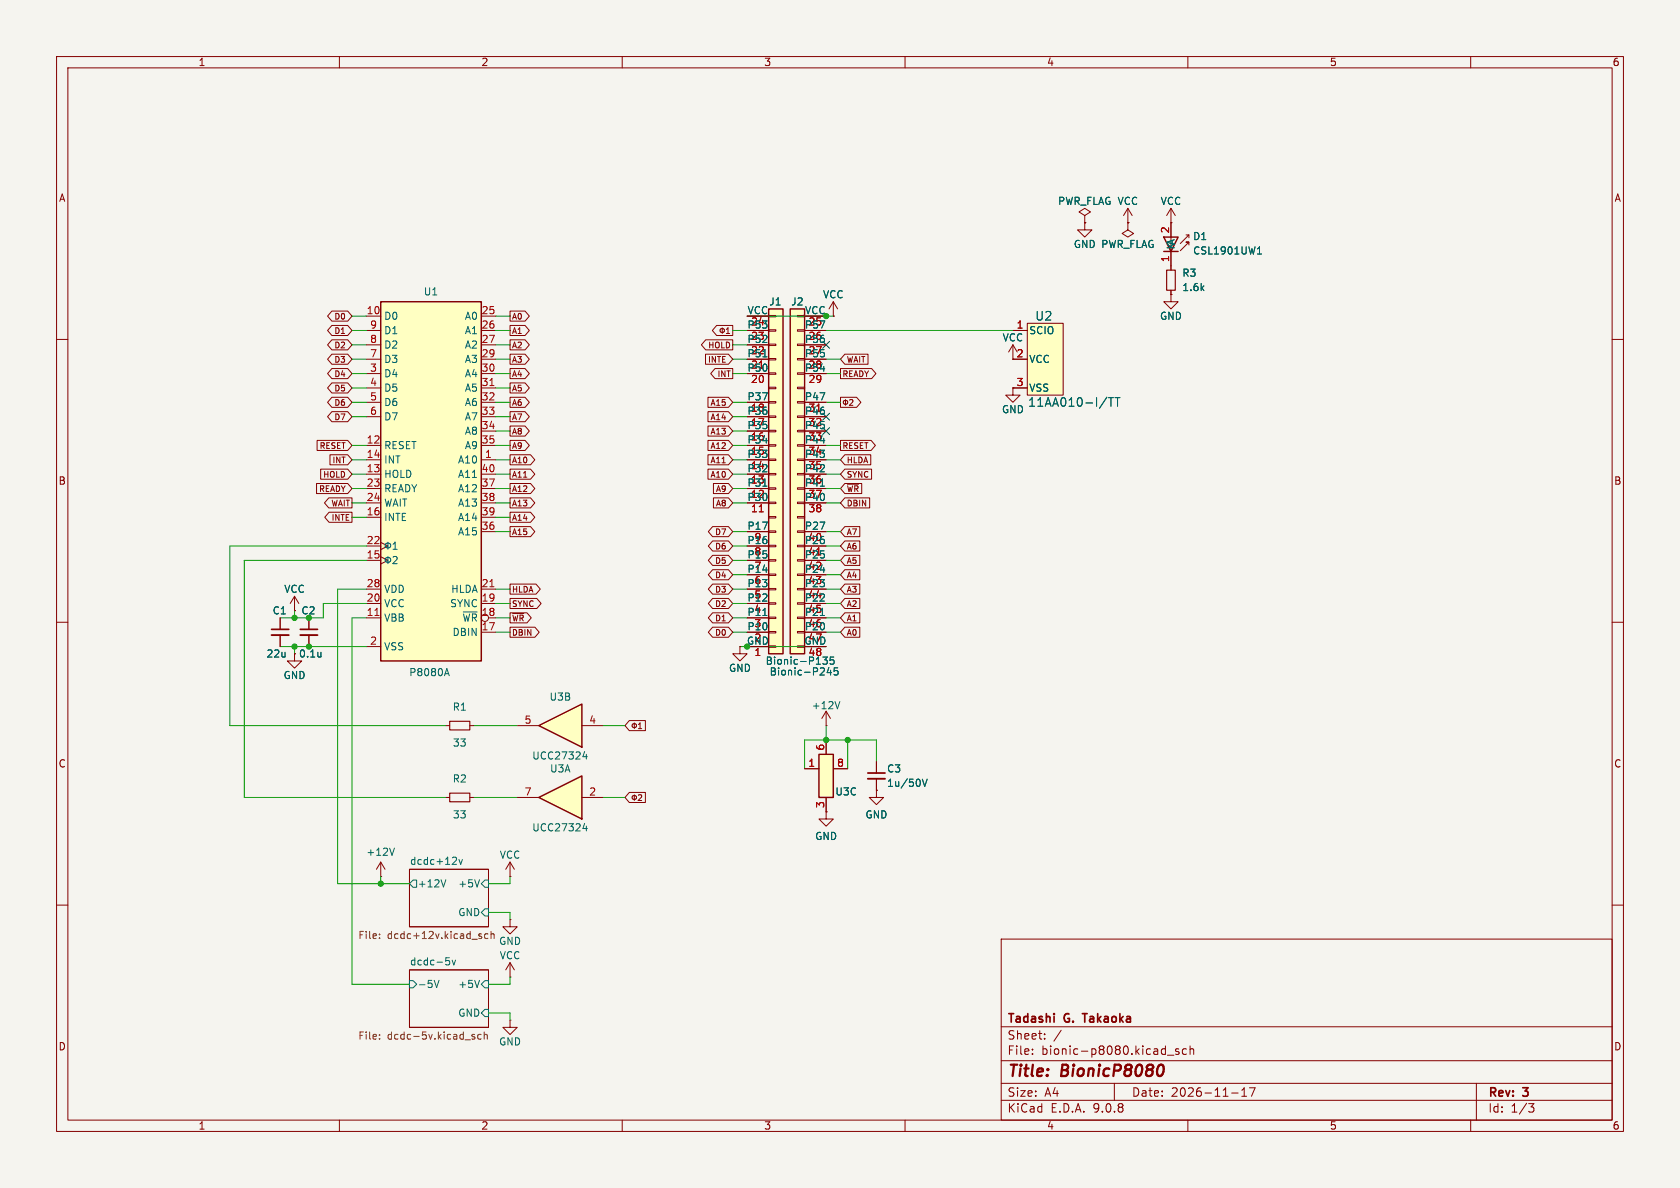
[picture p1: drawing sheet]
<svg xmlns="http://www.w3.org/2000/svg" width="297mm" height="210mm" viewBox="0 0 297 210" stroke-linecap="round" stroke-linejoin="round" font-family="sans-serif">
<path d="M0 0h297v210h-297z" fill="#f5f4ef" stroke="#f5f4ef" stroke-width=".18"/>
<g fill="none" stroke="#840000" stroke-width=".18">
<path d="M10 10h277v190h-277zM12 12h273v186h-273zM60 10v2M110 10v2M160 10v2M210 10v2M260 10v2M10 60h2M285 60h2M10 110h2M285 110h2M72.4 153.7h14v10.1h-14z"/>
<path d="M10 160h2M72.4 171.5h14v10.1h-14zM177 166h108v32h-108zM285 160h2M60 198v2M110 198v2M160 198v2M177 194.5h108M177 191.5h108M177 187.5h108M177 181.5h108M182.5 186.3v.1"/>
<path d="M182.5 185.5v.1M184.7 183.6v.1M184.7 182.8v.1M187.6 182.1l-1.3 2M197 191.5v3M206.4 186.5h1.1M208.4 185.5l-.4-.1-.2 .2 .1 .2 .5 .2v.3h-.6M209.7 185.5l-.4-.1-.3 .3v.4l.2 .2h.5M210 198v2M210.4 185.5l.2-.1 .4 .1v.9M210.4 184.9v1.5M217.7 193.2h1.2"/>
<path d="M219.5 193.8h.9M219.5 192.7l.5-.4v1.5M220.9 192.3h1l-.7 1.5M260 198v2M261 191.5v6.5M270.2 195.1h1l-.5 .6 .4 .1 .1 .5-.3 .3h-.4"/>
</g>
<path d="M205.4 188.2a1.3 1.3 0 0 1-.1 1.9" fill="none" stroke="#840000" stroke-width=".4"/>
<path d="M191.3 179.2h.9" fill="none" stroke="#840000" stroke-width=".3"/>
<g fill="none" stroke="#006464" stroke-width=".18">
<path d="M73 155.6h.7v1.2h-.7l-.6-.6zM78.8 155.5l-.4 1.3M80.6 151.6l.1 .2v.3l-.8 .7h.8M81.1 151.9l.3 .9 .3-.9M84.8 155.5l-.5 1.3M85.7 155.6h.7v1.2h-.7l-.6-.6zM72.4 173.4h.6l.7 .6-.7 .6h-.6zM76.8 173.3l.4 1.3 .4-1.3M78.8 169.3h.6M79 169.8h.3l.2 .2-.1 .5-.4 .1M79.9 169.7l.3 .9 .3-.9M84.8 173.3l-.5 1.3"/>
<path d="M85.7 160.7h.7v1.2h-.7l-.6-.6zM85.7 178.4h.7v1.3h-.7l-.6-.6zM85.7 173.4h.7v1.2h-.7l-.6-.6z"/>
</g>
<g fill="none" stroke="#725600" stroke-width=".18">
<path d="M67.1 165.8v.1M67.1 165.1v.1M84.8 165.5l.3 .1 .1 .1-.2 .2h-.2M84.8 165.1h.3M86.3 165.1h-.4l-.2 .2 .1 .6h.5M86.8 165.2l.2-.1h.3l.1 .8M86.8 164.6v1.3M67.1 182.9v.1M67.1 183.6v.1M83.5 183.2l.4 .1 .1 .2-.2 .2-.4-.1M83.5 182.9h.4M85.1 182.9l-.4-.1-.2 .3 .1 .5h.5"/>
<path d="M85.6 183l.2-.2 .3 .1v.8M85.6 182.4v1.3"/>
</g>
<path d="M95.2 128.3l7.7-3.8v7.6z" fill="#ffffc2"/>
<path d="M95.2 128.3l7.7-3.8v7.6z" fill="none" stroke="#840000" stroke-width=".25"/>
<path d="M191.8 39.4v1.2h1.2l-1.2 1.3-1.3-1.3h1.3M191.8 39.4h.1M179.1 61l-.8 1.2M179.1 61l.7 1.2M179.1 61v2.5M91.4 128.3h3.8M102.9 128.3h3.8" fill="none" stroke="#840000" stroke-width=".18"/>
<path d="M103.4 132.9l-.3 .9h.7M103.7 133.3v.9" fill="none" stroke="#006464" stroke-width=".18"/>
<path d="M181.6 57.2h6.4v12.7h-6.4z" fill="#ffffc2"/>
<g fill="none" stroke="#840000" stroke-width=".18">
<path d="M147.3 55.9h.1M147.3 53.3l-.7 1.3M147.3 53.3l.8 1.3M147.3 53.3v2.6M179.1 58.4h2.5M181.6 57.2h6.4v12.7h-6.4zM179.1 63.5h2.5M179.1 68.6h2.5M146 128.3h.1M146 125.7l-.7 1.3M146 125.7l.8 1.3M146 125.7v2.6"/>
<path d="M154.9 139.7v1.3h1.3l-1.3 1.2-1.2-1.2h1.2M154.9 139.7h.1M154.9 134.6v2.1M154.9 137.7v2M67.3 154.9h.1M67.3 152.4l-.8 1.3M67.3 152.4l.8 1.3M67.3 152.4v2.5M78.7 141h.8M83.1 141h.7M90.2 154.9h.1M90.2 152.4l-.8 1.3"/>
<path d="M90.2 152.4l.7 1.3M90.2 152.4v2.5"/>
</g>
<path d="M195.7 70.2l-1.3 2M196 70.3h.8M196.4 70.3v1.5M197.1 70.3h.9M197.6 70.3v1.5M148.5 124l-.5 1.3M163.1 137.7l.4 1.3 .4-1.3M69.7 149.9l-.4 1.3" fill="none" stroke="#006464" stroke-width=".18"/>
<path d="M79.5 140.2h3.6v1.5h-3.6z" fill="none" stroke="#840000" stroke-width=".2"/>
<path d="M153.4 136.7h3.1" fill="none" stroke="#840000" stroke-width=".3"/>
<path d="M153.4 137.7h3.1" fill="none" stroke="#840000" stroke-width=".33"/>
<path d="M95.2 141l7.7-3.8v7.6z" fill="#ffffc2"/>
<path d="M95.2 141l7.7-3.8v7.6z" fill="none" stroke="#840000" stroke-width=".25"/>
<path d="M130.8 114.3v1.3h1.3l-1.3 1.2-1.3-1.2h1.3M130.8 114.3h.1M91.4 141h3.8M102.9 141h3.8" fill="none" stroke="#840000" stroke-width=".18"/>
<path d="M103.4 145.6l-.3 .9h.7M103.7 146v.9" fill="none" stroke="#006464" stroke-width=".18"/>
<path d="M67.3 53.3h17.8v63.5h-17.8z" fill="#ffffc2"/>
<path d="M67.3 53.3h17.8v63.5h-17.8z" fill="none" stroke="#840000" stroke-width=".25"/>
<g fill="none" stroke="#840000" stroke-width=".18">
<path d="M64.8 55.9h2.5M64.8 58.4h2.5M85.1 55.9h2.5M85.1 58.4h2.5M64.8 61h2.5M64.8 63.5h2.5M64.8 66h2.5M64.8 68.6h2.5M64.8 71.1h2.5M64.8 73.7h2.5M64.8 78.7h2.5M85.1 61h2.5"/>
<path d="M85.1 63.5h2.5M85.1 66h2.5M85.1 68.6h2.5M85.1 71.1h2.5M85.1 73.7h2.5M85.1 78.7h2.5M85.1 76.2h2.5M64.8 81.3h2.5M64.8 83.8h2.5M64.8 86.4h2.5M64.8 88.9h2.5M64.8 91.4h2.5"/>
<path d="M64.8 96.5h2.5M64.8 99.1h2.5M67.3 95.9l1.3 .6-1.3 .7M67.3 98.4l1.3 .7-1.3 .6M85.1 81.3h2.5M85.1 83.8h2.5M85.1 86.4h2.5M85.1 88.9h2.5M85.1 91.4h2.5M85.1 94h2.5M64.8 104.1h2.5M64.8 106.7h2.5"/>
<path d="M64.8 109.2h2.5M64.8 114.3h2.5M85.1 104.1h2.5M85.1 106.7h2.5M85.1 111.8h2.5M86.4 109.2h1.2M146 143.5v1.3h1.3l-1.3 1.3-1.2-1.3h1.2M146 143.5h.1M90.2 180.3v1.3h1.2l-1.2 1.3-1.3-1.3h1.3M90.2 180.3h.1"/>
</g>
<g fill="none" stroke="#006464" stroke-width=".18">
<path d="M68.6 95.8v1.3M68.6 98.4v1.2M69.5 98.5l.5-.1 .2 .3-.8 .9h.8M69.5 97.1h.7M69.5 96.2l.4-.4v1.3M78.7 119.1h.6M79 118.2l.4 1.3"/>
<circle cx="68.6" cy="98.9" r=".48"/>
<circle cx="68.6" cy="96.5" r=".47"/>
</g>
<path d="M86.6 68.2h.7M66.3 108.8h.7M86.6 103.7h.7" fill="none" stroke="#a90000" stroke-width=".18"/>
<path d="M144.8 133.4h2.5v7.6h-2.5z" fill="#ffffc2"/>
<path d="M144.8 133.4h2.5v7.6h-2.5z" fill="none" stroke="#840000" stroke-width=".25"/>
<g fill="none" stroke="#840000" stroke-width=".18">
<path d="M191.8 38.1l1-.6-1-.7-1 .7 1 .6v1.3M191.8 39.4h.1M199.4 39.4v1.2l1 .7-1 .6-1-.6 1-.7M199.4 39.4h.1M49.5 109.2v2.1M49.5 112.3v2M52.1 108h.1M52.1 115.6v1.2h1.2l-1.2 1.3-1.3-1.3h1.3M52.1 115.6h.1M52.1 105.4l-.8 1.3M52.1 105.4l.7 1.3M52.1 105.4v2.6"/>
<path d="M54.6 109.2v2.1M54.6 112.3v2M78.7 128.3h.8M83.1 128.3h.7M142.2 135.9h2.6M146 130.8v2.6M147.3 135.9h2.6M146 141v2.5M90.2 172.7h.1M90.2 162.6v1.2h1.2l-1.2 1.3-1.3-1.3h1.3M90.2 162.6h.1M90.2 170.2l-.8 1.3"/>
<path d="M90.2 170.2l.7 1.3M90.2 170.2v2.5"/>
</g>
<path d="M79.5 127.5h3.6v1.5h-3.6z" fill="none" stroke="#840000" stroke-width=".2"/>
<path d="M48 111.3h3.1M53.1 111.3h3" fill="none" stroke="#840000" stroke-width=".3"/>
<path d="M48 112.3h3.1M53.1 112.3h3" fill="none" stroke="#840000" stroke-width=".33"/>
<path d="M56.7 115.3v.8M56.7 116v.1" fill="none" stroke="#006464" stroke-width=".18"/>
<path d="M139.7 54.6h2.5v61h-2.5z" fill="#ffffc2"/>
<path d="M139.7 54.6h2.5v61h-2.5z" fill="none" stroke="#840000" stroke-width=".25"/>
<g fill="none" stroke="#840000" stroke-width=".18">
<path d="M141 55.8h1.2v.2h-1.2zM141 58.3h1.2v.2h-1.2zM142.2 55.9h3.8M142.2 58.4h3.8M141 60.8h1.2v.3h-1.2zM141 63.4h1.2v.2h-1.2zM141 65.9h1.2v.3h-1.2zM141 68.5h1.2v.2h-1.2zM141 71h1.2v.2h-1.2zM141 73.5h1.2v.3h-1.2zM141 76.1h1.2v.2h-1.2zM141 78.6h1.2v.3h-1.2z"/>
<path d="M142.2 61h3.8M142.2 63.5h3.8M142.2 66h3.8M142.2 71.1h3.8M142.2 73.7h3.8M142.2 76.2h3.8M142.2 78.7h3.8M179.1 68.6v1.3h1.2l-1.2 1.2-1.3-1.2h1.3M179.1 68.6h.1M141 81.2h1.2v.2h-1.2zM141 83.7h1.2v.2h-1.2zM141 86.2h1.2v.3h-1.2z"/>
<path d="M141 88.8h1.2v.2h-1.2zM141 91.3h1.2v.3h-1.2zM141 93.9h1.2v.2h-1.2zM141 96.4h1.2v.2h-1.2zM141 98.9h1.2v.3h-1.2zM142.2 81.3h3.8M142.2 83.8h3.8M142.2 86.4h3.8M142.2 88.9h3.8M142.2 94h3.8M142.2 96.5h3.8M142.2 99.1h3.8"/>
<path d="M141 101.5h1.2v.2h-1.2zM141 104h1.2v.3h-1.2zM141 106.6h1.2v.2h-1.2zM141 109.1h1.2v.2h-1.2zM141 111.6h1.2v.3h-1.2zM141 114.2h1.2v.2h-1.2zM142.2 101.6h3.8M142.2 104.1h3.8M142.2 106.7h3.8M142.2 109.2h3.8M142.2 111.8h3.8M142.2 114.3h3.8"/>
</g>
<path d="M145 85.9h.7M145 108.8h.7M146.5 118l-.3 .9h.8M146.8 118.5v.8M148.1 118.1h-.6l-.1 .6 .2-.2 .4 .1 .2 .2-.1 .4-.2 .1-.5-.1" fill="none" stroke="#006464" stroke-width=".18"/>
<path d="M135.9 54.6h2.5v61h-2.5z" fill="#ffffc2"/>
<g fill="none" stroke="#840000" stroke-width=".18">
<path d="M191.8 39.4h.1M199.4 39.4h.1M199.4 36.8l-.8 1.3M199.4 36.8l.8 1.3M199.4 36.8v2.6M207 39.4h.1M207 36.8l-.8 1.3M207 36.8l.8 1.3M207 36.8v5.1M58.7 57.5h2.8l.7 .9-.7 .9h-2.8l-.8-.9zM58.7 55h2.8l.7 .9-.7 .9h-2.8l-.8-.9zM90.2 55h2.6l.8 .9-.8 .9h-2.6z"/>
<path d="M90.2 57.5h2.6l.8 .9-.8 .9h-2.6zM126.7 57.5h2.8v1.8h-2.8l-.8-.9zM127.7 57.9v1.1M128.4 59h.6M128.4 58.2l.3-.3v1.1M132.1 55.9h3.8M132.1 58.4h3.8M135.9 55.8h1.3v.2h-1.3zM135.9 58.3h1.3v.2h-1.3zM142.2 55.9h3.8M142.2 58.4h3.8M147.3 55.9h.1"/>
<path d="M179.1 58.4h2.5M207 52.1v1.2h1.3l-1.3 1.3-1.3-1.3h1.3M207 52.1h.1M207 44.5v3.3M207 51.3v.8M209.7 41.5h.5l-1.5 1.6M210.2 43.3v-.5h-.5h.5l-1.5 1.5M210.2 41.5v.5M56.1 77.9h5.4l.7 .8-.7 .9h-5.4zM58.7 72.8h2.8l.7 .9-.7 .8h-2.8l-.8-.8zM58.7 60.1h2.8l.7 .9-.7 .8h-2.8l-.8-.8zM58.7 67.7h2.8l.7 .9-.7 .9h-2.8l-.8-.9z"/>
<path d="M58.7 62.6h2.8l.7 .9-.7 .9h-2.8l-.8-.9zM58.7 65.2h2.8l.7 .8-.7 .9h-2.8l-.8-.9zM58.7 70.2h2.8l.7 .9-.7 .9h-2.8l-.8-.9zM90.2 72.8h2.6l.8 .9-.8 .8h-2.6zM90.2 65.2h2.6l.8 .8-.8 .9h-2.6zM90.2 67.7h2.6l.8 .9-.8 .9h-2.6zM90.2 62.6h2.6l.8 .9-.8 .9h-2.6zM90.2 70.2h2.6l.8 .9-.8 .9h-2.6zM90.2 77.9h2.6l.8 .8-.8 .9h-2.6zM90.2 75.3h2.6l.8 .9-.8 .9h-2.6zM90.2 60.1h2.6l.8 .9-.8 .8h-2.6zM124.7 62.6h4.1l.7 .9-.7 .9h-4.1z"/>
<path d="M124.8 60.1h4.7v1.7h-4.7l-.8-.8zM125.2 72.8h3.6l.7 .9-.7 .8h-3.6zM125.2 75.3h3.6l.7 .9-.7 .9h-3.6zM125.2 77.9h3.6l.7 .8-.7 .9h-3.6zM125.2 70.2h3.6l.7 .9-.7 .9h-3.6zM126.4 65.2h3.1v1.7h-3.1l-.8-.9zM132.1 61h3.8M132.1 63.5h3.8M132.1 66h3.8M132.1 71.1h3.8M132.1 73.7h3.8M132.1 76.2h3.8"/>
<path d="M132.1 78.7h3.8M135.9 60.8h1.3v.3h-1.3zM135.9 63.4h1.3v.2h-1.3zM135.9 65.9h1.3v.3h-1.3zM135.9 68.5h1.3v.2h-1.3zM135.9 71h1.3v.2h-1.3zM135.9 73.5h1.3v.3h-1.3zM135.9 76.1h1.3v.2h-1.3zM135.9 78.6h1.3v.3h-1.3zM142.2 61h3.8M142.2 63.5h3.8M142.2 66h3.8"/>
<path d="M142.2 71.1h3.8M142.2 73.7h3.8M142.2 76.2h3.8M142.2 78.7h3.8M148.6 77.9h5.4l.8 .8-.8 .9h-5.4zM148.6 65.2h5.5l.8 .8-.8 .9h-5.5zM148.6 70.2h2.8l.8 .9-.8 .9h-2.8zM149.4 62.6h4.1v1.8h-4.1l-.8-.9zM149.5 70.6v1.1M150.2 70.7l.4-.1 .2 .3-.6 .8h.6M179.1 68.6h.1M179.1 63.5h2.5"/>
<path d="M179.1 68.6h2.5M56 85.5h5.5l.7 .9-.7 .8h-5.5zM56.7 82.9h4.8l.7 .9-.7 .9h-4.8zM58.1 88h4.1v1.8h-4.1l-.7-.9zM58.2 90.6h4v1.7h-4l-.8-.9zM58.3 80.4h3.2l.7 .9-.7 .9h-3.2zM90.2 93.1h3.6l.8 .9-.8 .9h-3.6zM90.2 88h3.6l.8 .9-.8 .9h-3.6zM90.2 90.6h3.6l.8 .8-.8 .9h-3.6zM90.2 80.4h3.6l.8 .9-.8 .9h-3.6zM90.2 82.9h3.6l.8 .9-.8 .9h-3.6zM90.2 85.5h3.6l.8 .9-.8 .8h-3.6z"/>
<path d="M125.2 80.4h3.6l.7 .9-.7 .9h-3.6zM125.2 82.9h3.6l.7 .9-.7 .9h-3.6zM126 95.6h2.8l.7 .9-.7 .9h-2.8l-.8-.9zM126 98.2h2.8l.7 .9-.7 .8h-2.8l-.8-.8zM126 93.1h2.8l.7 .9-.7 .9h-2.8l-.8-.9zM126.1 88h2.7l.7 .9-.7 .9h-2.7zM126.1 85.5h2.7l.7 .9-.7 .8h-2.7zM127.6 81.8h.6M132.1 81.3h3.8M132.1 83.8h3.8M132.1 86.4h3.8M132.1 88.9h3.8"/>
<path d="M132.1 94h3.8M132.1 96.5h3.8M132.1 99.1h3.8M135.9 81.2h1.3v.2h-1.3zM135.9 83.7h1.3v.2h-1.3zM135.9 86.2h1.3v.3h-1.3zM135.9 88.8h1.3v.2h-1.3zM135.9 91.3h1.3v.3h-1.3zM135.9 93.9h1.3v.2h-1.3zM135.9 96.4h1.3v.2h-1.3zM135.9 98.9h1.3v.3h-1.3zM142.2 81.3h3.8"/>
<path d="M142.2 83.8h3.8M142.2 86.4h3.8M142.2 88.9h3.8M142.2 94h3.8M142.2 96.5h3.8M142.2 99.1h3.8M149.4 95.6h2.6v1.8h-2.6l-.8-.9zM149.4 93.1h2.6v1.8h-2.6l-.8-.9zM149.4 98.2h2.6v1.7h-2.6l-.8-.8zM149.4 80.4h4.5v1.8h-4.5l-.8-.9zM149.4 88h4.3v1.8h-4.3l-.8-.9zM149.4 85.5h2.9v1.7h-2.9l-.8-.8z"/>
<path d="M149.4 82.9h4.7v1.8h-4.7l-.8-.9zM149.8 85.6h2M49.5 109.2v2.1M49.5 112.3v2M52.1 115.6h.1M52.1 108h.1M54.6 109.2v2.1M54.6 112.3v2M90.2 105.8h4.7l.8 .9-.8 .9h-4.7zM90.2 103.3h4.6l.7 .8-.7 .9h-4.6zM90.2 110.9h4.4l.7 .9-.7 .8h-4.4zM90.2 108.3h3l.7 .9-.7 .9h-3z"/>
<path d="M90.6 108.5h2M126 103.3h2.8l.7 .8-.7 .9h-2.8l-.8-.9zM126 105.8h2.8l.7 .9-.7 .9h-2.8l-.8-.9zM126 110.9h2.8l.7 .9-.7 .8h-2.8l-.8-.8zM126 108.3h2.8l.7 .9-.7 .9h-2.8l-.8-.9zM126 100.7h2.8l.7 .9-.7 .9h-2.8l-.8-.9zM130.8 114.3h.1M132.1 101.6h3.8M132.1 104.1h3.8M132.1 106.7h3.8M132.1 109.2h3.8M132.1 111.8h3.8"/>
<path d="M132.1 114.3h3.8M135.9 101.5h1.3v.2h-1.3zM135.9 104h1.3v.3h-1.3zM135.9 106.6h1.3v.2h-1.3zM135.9 109.1h1.3v.2h-1.3zM135.9 111.6h1.3v.3h-1.3zM135.9 114.2h1.3v.2h-1.3zM142.2 101.6h3.8M142.2 104.1h3.8M142.2 106.7h3.8M142.2 109.2h3.8M142.2 111.8h3.8"/>
<path d="M142.2 114.3h3.8M149.4 100.7h2.6v1.8h-2.6l-.8-.9zM149.4 110.9h2.6v1.7h-2.6l-.8-.8zM149.4 105.8h2.6v1.8h-2.6l-.8-.9zM149.4 108.3h2.6v1.8h-2.6l-.8-.9zM149.4 103.3h2.6v1.7h-2.6l-.8-.9zM111.3 127.4h2.8v1.8h-2.8l-.8-.9zM112.1 127.8v1M112.9 128.8h.5M112.9 128.1l.3-.3v1M142.2 135.9h2.6M146 130.8v2.6"/>
<path d="M147.3 135.9h2.6M154.9 139.7h.1M154.9 134.6v2.1M154.9 137.7v2M111.3 140.1h2.8v1.8h-2.8l-.8-.9zM112.1 140.5v1M112.9 140.6l.4-.1 .1 .3-.6 .7h.6M146 143.5h.1M146 141v2.5"/>
<circle cx="127.7" cy="58.4" r=".38"/>
<circle cx="149.5" cy="71.1" r=".38"/>
<circle cx="112.1" cy="128.2" r=".38"/>
<circle cx="112.2" cy="141" r=".38"/>
</g>
<path d="M135.9 54.6h2.5v61h-2.5zM205.7 41.9h2.6l-1.3 2.6zM205.7 44.5h2.6" fill="none" stroke="#840000" stroke-width=".25"/>
<g fill="none" stroke="#006464" stroke-width=".18">
<path d="M222.3 44.9h.7M222.3 44l.4-.4v1.3M134.9 63.1h.7M195.7 70.2l-1.3 2M196 70.3h.8M196.4 70.3v1.5M197.1 70.3h.9M197.6 70.3v1.5M134.9 85.9h.7M145 85.9h.7M56.7 115.3v.8M56.7 116v.1"/>
<path d="M134.9 108.8h.7M145 108.8h.7M145.5 116.1h.8l-.5 .5 .4 .2v.5l-.2 .1-.5-.1M146.5 118l-.3 .9h.8M146.8 118.5v.8M147.4 116.1h-.6l-.1 .7 .2-.2 .4 .1 .2 .2-.1 .4-.2 .1-.5-.1M148.1 118.1h-.6l-.1 .6 .2-.2 .4 .1 .2 .2-.1 .4-.2 .1-.5-.1M163.1 137.7l.4 1.3 .4-1.3"/>
</g>
<path d="M134.2 90.5h.8" fill="none" stroke="#a90000" stroke-width=".18"/>
<path d="M206.2 47.8h1.6v3.5h-1.6z" fill="none" stroke="#840000" stroke-width=".2"/>
<g fill="none" stroke="#009600" stroke-width=".18">
<path d="M62.2 58.4h2.6M62.2 55.9h2.6M87.6 58.4h2.6M87.6 55.9h2.6M129.5 58.4h2.6M132.1 55.9h15.2M146 58.4h33.1M62.2 66h2.6M62.2 78.7h2.6M62.2 71.1h2.6M62.2 63.5h2.6M62.2 68.6h2.6"/>
<path d="M62.2 61h2.6M62.2 73.7h2.6M87.6 66h2.6M87.6 78.7h2.6M87.6 71.1h2.6M87.6 63.5h2.6M87.6 68.6h2.6M87.6 61h2.6M87.6 73.7h2.6M87.6 76.2h2.6M129.5 66h2.6M129.5 78.7h2.6"/>
<path d="M129.5 71.1h2.6M129.5 63.5h2.6M129.5 61h2.6M129.5 73.7h2.6M129.5 76.2h2.6M146 66h2.6M146 78.7h2.6M146 71.1h2.6M146 63.5h2.6M62.2 81.3h2.6M62.2 83.8h2.6M62.2 91.4h2.6"/>
<path d="M62.2 88.9h2.6M62.2 86.4h2.6M64.8 99.1h-21.6v41.9h35.5M64.8 96.5h-24.2v31.8h38.1M87.6 81.3h2.6M87.6 83.8h2.6M87.6 91.4h2.6M87.6 88.9h2.6M87.6 94h2.6M87.6 86.4h2.6M129.5 81.3h2.6M129.5 83.8h2.6"/>
<path d="M129.5 88.9h2.6M129.5 94h2.6M129.5 86.4h2.6M129.5 96.5h2.6M129.5 99.1h2.6M146 81.3h2.6M146 83.8h2.6M146 88.9h2.6M146 94h2.6M146 86.4h2.6M146 96.5h2.6M146 99.1h2.6"/>
<path d="M49.5 114.3h15.3M52.1 108v1.2M52.1 114.3v1.3M64.8 106.7h-7.7v2.5h-7.6M64.8 109.2h-2.6v64.8h10.2M64.8 104.1h-5.1v52.1h12.7M87.6 106.7h2.6M87.6 109.2h2.6M87.6 104.1h2.6M87.6 111.8h2.6M129.5 106.7h2.6M129.5 109.2h2.6"/>
<path d="M129.5 104.1h2.6M129.5 111.8h2.6M129.5 101.6h2.6M130.8 114.3h15.2M146 106.7h2.6M146 109.2h2.6M146 104.1h2.6M146 111.8h2.6M146 101.6h2.6M83.8 128.3h7.6M106.7 128.3h3.8M146 128.3v2.5"/>
<path d="M149.9 130.8v5.1M154.9 134.6v-3.8h-12.7v5.1M67.3 154.9v1.3M83.8 141h7.6M90.2 154.9v1.3h-3.8M106.7 141h3.8M86.4 161.3h3.8v1.3M86.4 179.1h3.8v1.2M90.2 172.7v1.3h-3.8"/>
</g>
<path d="M145.4 75.6l1.3 1.2M145.4 73.1l1.3 1.2M145.4 60.4l1.3 1.2M146.7 75.6l-1.3 1.2M146.7 73.1l-1.3 1.2M146.7 60.4l-1.3 1.2" fill="none" stroke="#000084" stroke-width=".18"/>
<g fill="#009600" stroke="#009600" stroke-width=".18">
<circle cx="67.3" cy="156.2" r=".46"/>
<circle cx="132.1" cy="114.3" r=".46"/>
<circle cx="149.9" cy="130.8" r=".46"/>
<circle cx="146" cy="130.8" r=".46"/>
<circle cx="146" cy="55.9" r=".46"/>
<circle cx="54.6" cy="114.3" r=".46"/>
<circle cx="52.1" cy="114.3" r=".46"/>
<circle cx="54.6" cy="109.2" r=".46"/>
<circle cx="52.1" cy="109.2" r=".46"/>
</g>
<g font-size="2.8" fill="#840000">
<text x="178" y="190.9">Title:</text>
<text x="187.7" y="190.9">BionicP8080</text>
</g>
<g font-size="2.1" fill="#006464">
<text x="182.9" y="56.9">U2</text>
<text x="181.7" y="72.1">11AA010-I/TT</text>
</g>
<g font-size="2.1" fill="#840000">
<text x="178" y="184">Sheet:</text>
<text x="178" y="181.2">Tadashi</text>
<text x="188.2" y="181.2">G.</text>
<text x="192.2" y="181.2">Takaoka</text>
<text x="178" y="186.7">File:</text>
<text x="184.1" y="186.7">bionic-p8080.kicad_sch</text>
<text x="178" y="196.9">KiCad</text>
<text x="178" y="194.1">Size:</text>
<text x="184.7" y="194.1">A4</text>
<text x="185.7" y="196.9">E.D.A.</text>
<text x="193.3" y="196.9">9.0.8</text>
<text x="200" y="194.1">Date:</text>
<text x="207" y="194.1">2026-11-17</text>
<text x="263" y="194.3">Rev:</text>
<text x="263" y="196.9">Id:</text>
<text x="267.1" y="196.9">1/3</text>
<text x="269.4" y="194.3">3</text>
</g>
<g font-size="1.8" fill="#840000">
<text x="35" y="11.9">1</text>
<text x="85" y="11.9">2</text>
<text x="135" y="11.9">3</text>
<text x="185" y="11.9">4</text>
<text x="235" y="11.9">5</text>
<text x="285" y="11.9">6</text>
<text x="10.3" y="35.9">A</text>
<text x="285.3" y="35.9">A</text>
<text x="179.6" y="63.2">2</text>
<text x="10.3" y="85.9">B</text>
<text x="285.3" y="85.9">B</text>
<text x="10.3" y="135.9">C</text>
<text x="285.3" y="135.9">C</text>
<text x="10.3" y="185.9">D</text>
<text x="285.3" y="185.9">D</text>
<text x="35" y="199.9">1</text>
<text x="85" y="199.9">2</text>
<text x="135" y="199.9">3</text>
<text x="185" y="199.9">4</text>
<text x="235" y="199.9">5</text>
<text x="285" y="199.9">6</text>
</g>
<g font-size="1.8" fill="#006464">
<text x="187" y="36.4">PWR_FLAG VCC</text>
<text x="205.1" y="36.4">VCC</text>
<text x="189.7" y="44">GND PWR_FLAG</text>
<text x="207.9" y="44.2" transform="rotate(-90 207.9 44.2)">KA</text>
<text x="210.8" y="42.6">D1</text>
<text x="210.8" y="45.2">CSL1901UW1</text>
<text x="74.8" y="52.4">U1</text>
<text x="145.4" y="52.9">VCC</text>
<text x="208.9" y="49.1">R3</text>
<text x="208.9" y="51.7">1.6k</text>
<text x="67.8" y="56.7">D0</text>
<text x="67.8" y="59.3">D1</text>
<text x="82.1" y="56.7">A0</text>
<text x="82.1" y="59.3">A1</text>
<text x="132" y="58.2">P53</text>
<text x="132.1" y="55.6">VCC</text>
<text x="132.7" y="57.9">24</text>
<text x="135.9" y="54.2">J1</text>
<text x="139.8" y="54.2">J2</text>
<text x="142.2" y="58.2">P57</text>
<text x="142.2" y="55.6">VCC</text>
<text x="142.8" y="57.9">25</text>
<text x="181.9" y="59.3">SCIO</text>
<text x="205" y="56.7">GND</text>
<text x="67.8" y="61.8">D2</text>
<text x="67.8" y="64.4">D3</text>
<text x="82.1" y="61.8">A2</text>
<text x="82.1" y="64.4">A3</text>
<text x="132" y="60.7">P52</text>
<text x="132" y="63.2">P51</text>
<text x="132" y="65.8">P50</text>
<text x="132.7" y="60.4">23</text>
<text x="132.7" y="62.9">22</text>
<text x="132.7" y="65.5">21</text>
<text x="142.2" y="60.7">P56</text>
<text x="142.2" y="63.2">P55</text>
<text x="142.2" y="65.8">P54</text>
<text x="142.8" y="60.4">26</text>
<text x="142.8" y="62.9">27</text>
<text x="142.8" y="65.5">28</text>
<text x="177.2" y="60.6">VCC</text>
<text x="181.9" y="64.4">VCC</text>
<text x="67.8" y="66.9">D4</text>
<text x="67.8" y="69.4">D5</text>
<text x="67.8" y="72">D6</text>
<text x="82.1" y="66.9">A4</text>
<text x="82.1" y="69.4">A5</text>
<text x="82.1" y="72">A6</text>
<text x="132" y="70.9">P37</text>
<text x="142.2" y="70.9">P47</text>
<text x="181.9" y="69.4">VSS</text>
<text x="67.8" y="74.5">D7</text>
<text x="82.1" y="74.5">A7</text>
<text x="82.1" y="77.1">A8</text>
<text x="132" y="73.4">P36</text>
<text x="132" y="75.9">P35</text>
<text x="132.7" y="73.1">18</text>
<text x="132.7" y="75.6">17</text>
<text x="142.2" y="73.4">P46</text>
<text x="142.2" y="75.9">P45</text>
<text x="142.8" y="73.1">31</text>
<text x="142.8" y="75.6">32</text>
<text x="177" y="73.3">GND</text>
<text x="67.8" y="79.6">RESET</text>
<text x="67.8" y="82.1">INT</text>
<text x="80.9" y="82.1">A10</text>
<text x="82.1" y="79.6">A9</text>
<text x="132" y="78.5">P34</text>
<text x="132" y="81">P33</text>
<text x="132" y="83.6">P32</text>
<text x="132.7" y="78.2">16</text>
<text x="132.7" y="80.7">15</text>
<text x="132.7" y="83.3">14</text>
<text x="142.2" y="78.5">P44</text>
<text x="142.2" y="81">P43</text>
<text x="142.2" y="83.6">P42</text>
<text x="142.8" y="78.2">33</text>
<text x="142.8" y="80.7">34</text>
<text x="142.8" y="83.3">35</text>
<text x="67.8" y="84.7">HOLD</text>
<text x="67.8" y="87.2">READY</text>
<text x="67.8" y="89.8">WAIT</text>
<text x="80.9" y="84.7">A11</text>
<text x="80.9" y="87.2">A12</text>
<text x="80.9" y="89.8">A13</text>
<text x="132" y="86.1">P31</text>
<text x="132" y="88.6">P30</text>
<text x="132.7" y="85.8">13</text>
<text x="132.7" y="88.3">12</text>
<text x="142.2" y="86.1">P41</text>
<text x="142.2" y="88.6">P40</text>
<text x="142.8" y="85.8">36</text>
<text x="142.8" y="88.3">37</text>
<text x="67.8" y="92.3">INTE</text>
<text x="80.9" y="92.3">A14</text>
<text x="80.9" y="94.8">A15</text>
<text x="132" y="93.7">P17</text>
<text x="133.3" y="96">9</text>
<text x="142.2" y="93.7">P27</text>
<text x="142.8" y="96">40</text>
<text x="132" y="96.3">P16</text>
<text x="132" y="98.8">P15</text>
<text x="132" y="101.3">P14</text>
<text x="133.3" y="98.5">8</text>
<text x="133.3" y="101">7</text>
<text x="142.2" y="96.3">P26</text>
<text x="142.2" y="98.8">P25</text>
<text x="142.2" y="101.3">P24</text>
<text x="142.8" y="98.5">41</text>
<text x="142.8" y="101">42</text>
<text x="50.2" y="105">VCC</text>
<text x="67.8" y="105">VDD</text>
<text x="67.8" y="107.5">VCC</text>
<text x="79.5" y="107.5">SYNC</text>
<text x="79.7" y="105">HLDA</text>
<text x="132" y="103.9">P13</text>
<text x="132" y="106.4">P12</text>
<text x="133.3" y="103.6">6</text>
<text x="133.3" y="106.1">5</text>
<text x="142.2" y="103.9">P23</text>
<text x="142.2" y="106.4">P22</text>
<text x="142.8" y="103.6">43</text>
<text x="142.8" y="106.1">44</text>
<text x="48.1" y="108.8">C1</text>
<text x="53.2" y="108.8">C2</text>
<text x="67.8" y="110.1">VBB</text>
<text x="79.9" y="112.6">DBIN</text>
<text x="81.7" y="110.1">~{WR}</text>
<text x="132" y="109">P11</text>
<text x="132" y="111.5">P10</text>
<text x="133.3" y="108.7">4</text>
<text x="133.3" y="111.2">3</text>
<text x="133.3" y="113.7">2</text>
<text x="142.2" y="109">P21</text>
<text x="142.2" y="111.5">P20</text>
<text x="142.8" y="108.7">45</text>
<text x="142.8" y="111.2">46</text>
<text x="142.8" y="113.7">47</text>
<text x="47" y="116.4">22u</text>
<text x="52.8" y="116.4">0.1u</text>
<text x="67.8" y="115.2">VSS</text>
<text x="72.2" y="119.7">P8080A</text>
<text x="128.8" y="119">GND</text>
<text x="131.9" y="114">GND</text>
<text x="135.3" y="117.7">Bionic-P135</text>
<text x="136" y="119.6">Bionic-P245</text>
<text x="142.1" y="114">GND</text>
<text x="142.8" y="116.3">48</text>
<text x="50" y="120.2">GND</text>
<text x="79.9" y="125.8">R1</text>
<text x="97.1" y="124.1">U3B</text>
<text x="143.4" y="125.6">+12V</text>
<text x="80" y="132.2">33</text>
<text x="94" y="134.5">UCC27324</text>
<text x="97.1" y="136.8">U3A</text>
<text x="156.7" y="136.8">C3</text>
<text x="79.9" y="138.5">R2</text>
<text x="147.6" y="140.8">U3C</text>
<text x="156.7" y="139.3">1u/50V</text>
<text x="80" y="144.9">33</text>
<text x="94" y="147.2">UCC27324</text>
<text x="144" y="148.7">GND</text>
<text x="152.9" y="144.9">GND</text>
<text x="64.7" y="151.5">+12V</text>
<text x="72.4" y="153">dcdc+12v</text>
<text x="88.3" y="152">VCC</text>
<text x="73.8" y="157.1">+12V</text>
<text x="80.9" y="157.1">+5V</text>
<text x="80.9" y="162.2">GND</text>
<text x="88.1" y="167.2">GND</text>
<text x="72.4" y="170.7">dcdc-5v</text>
<text x="88.3" y="169.8">VCC</text>
<text x="73.8" y="174.9">-5V</text>
<text x="80.9" y="179.9">GND</text>
<text x="80.9" y="174.9">+5V</text>
<text x="88.1" y="185">GND</text>
</g>
<g font-size="1.8" fill="#a90000">
<text x="206.8" y="41.3" transform="rotate(-90 206.8 41.3)">2</text>
<text x="206.8" y="46.4" transform="rotate(-90 206.8 46.4)">1</text>
<text x="64.7" y="55.6">10</text>
<text x="65.3" y="58.2">9</text>
<text x="85" y="55.6">25</text>
<text x="85" y="58.2">26</text>
<text x="179.6" y="58.2">1</text>
<text x="65.3" y="60.7">8</text>
<text x="65.3" y="63.2">7</text>
<text x="65.3" y="65.8">3</text>
<text x="85" y="60.7">27</text>
<text x="85" y="63.2">29</text>
<text x="85" y="65.8">30</text>
<text x="65.3" y="68.3">4</text>
<text x="65.3" y="70.9">5</text>
<text x="85" y="68.3">31</text>
<text x="85" y="70.9">32</text>
<text x="132.7" y="68">20</text>
<text x="142.8" y="68">29</text>
<text x="179.6" y="68.3">3</text>
<text x="65.3" y="73.4">6</text>
<text x="85" y="73.4">33</text>
<text x="85" y="75.9">34</text>
<text x="64.7" y="78.5">12</text>
<text x="64.7" y="81">14</text>
<text x="64.7" y="83.6">13</text>
<text x="85" y="78.5">35</text>
<text x="85" y="83.6">40</text>
<text x="85.7" y="81">1</text>
<text x="64.7" y="86.1">23</text>
<text x="64.7" y="88.6">24</text>
<text x="85" y="86.1">37</text>
<text x="85" y="88.6">38</text>
<text x="64.7" y="91.2">16</text>
<text x="85" y="91.2">39</text>
<text x="85" y="93.7">36</text>
<text x="132.7" y="90.9">11</text>
<text x="142.8" y="90.9">38</text>
<text x="64.7" y="96.3">22</text>
<text x="64.7" y="98.8">15</text>
<text x="64.7" y="103.9">28</text>
<text x="64.7" y="106.4">20</text>
<text x="85" y="103.9">21</text>
<text x="85" y="106.4">19</text>
<text x="64.7" y="109">11</text>
<text x="85" y="109">18</text>
<text x="85" y="111.5">17</text>
<text x="65.3" y="114">2</text>
<text x="133.3" y="116.3">1</text>
<text x="92.6" y="128">5</text>
<text x="104.1" y="128">4</text>
<text x="142.8" y="135.6">1</text>
<text x="145.8" y="132.8" transform="rotate(-90 145.8 132.8)">6</text>
<text x="147.9" y="135.6">8</text>
<text x="92.6" y="140.7">7</text>
<text x="104.1" y="140.7">2</text>
<text x="145.8" y="142.9" transform="rotate(-90 145.8 142.9)">3</text>
</g>
<g font-size="1.8" fill="#725600">
<text x="63.2" y="166.3">File:</text>
<text x="68.5" y="166.3">dcdc+12v.kicad_sch</text>
<text x="63.2" y="184.1">File:</text>
<text x="68.5" y="184.1">dcdc-5v.kicad_sch</text>
</g>
<g font-size="1.4" fill="#840000">
<text x="59" y="59.2">D1</text>
<text x="59" y="56.7">D0</text>
<text x="90.4" y="56.7">A0</text>
<text x="90.4" y="59.2">A1</text>
<text x="59" y="61.8">D2</text>
<text x="59" y="64.3">D3</text>
<text x="90.4" y="64.3">A3</text>
<text x="90.4" y="61.8">A2</text>
<text x="125" y="64.3">INTE</text>
<text x="125.1" y="61.8">HOLD</text>
<text x="149.6" y="64.3">WAIT</text>
<text x="59" y="69.4">D5</text>
<text x="59" y="66.8">D4</text>
<text x="59" y="71.9">D6</text>
<text x="90.4" y="66.8">A4</text>
<text x="90.4" y="69.4">A5</text>
<text x="90.4" y="71.9">A6</text>
<text x="125.5" y="71.9">A15</text>
<text x="126.7" y="66.8">INT</text>
<text x="148.8" y="66.8">READY</text>
<text x="59" y="74.5">D7</text>
<text x="90.4" y="74.5">A7</text>
<text x="90.4" y="77">A8</text>
<text x="125.5" y="74.5">A14</text>
<text x="125.5" y="77">A13</text>
<text x="56.4" y="79.5">RESET</text>
<text x="58.6" y="82.1">INT</text>
<text x="90.4" y="79.5">A9</text>
<text x="90.4" y="82.1">A10</text>
<text x="125.5" y="82.1">A11</text>
<text x="125.5" y="79.5">A12</text>
<text x="148.8" y="79.5">RESET</text>
<text x="149.6" y="82.1">HLDA</text>
<text x="56.3" y="87.2">READY</text>
<text x="57" y="84.6">HOLD</text>
<text x="58.4" y="89.7">WAIT</text>
<text x="90.4" y="89.7">A13</text>
<text x="90.4" y="84.6">A11</text>
<text x="90.4" y="87.2">A12</text>
<text x="125.5" y="84.6">A10</text>
<text x="126.4" y="89.7">A8</text>
<text x="126.4" y="87.2">A9</text>
<text x="149.6" y="89.7">DBIN</text>
<text x="149.6" y="87.2">~{WR}</text>
<text x="149.6" y="84.6">SYNC</text>
<text x="58.5" y="92.2">INTE</text>
<text x="90.4" y="94.8">A15</text>
<text x="90.4" y="92.2">A14</text>
<text x="126.3" y="94.8">D7</text>
<text x="149.6" y="94.8">A7</text>
<text x="126.3" y="97.3">D6</text>
<text x="126.3" y="99.9">D5</text>
<text x="149.6" y="97.3">A6</text>
<text x="149.6" y="99.9">A5</text>
<text x="90.4" y="107.5">SYNC</text>
<text x="90.4" y="104.9">HLDA</text>
<text x="126.3" y="104.9">D3</text>
<text x="126.3" y="107.5">D2</text>
<text x="126.3" y="102.4">D4</text>
<text x="149.6" y="102.4">A4</text>
<text x="149.6" y="107.5">A2</text>
<text x="149.6" y="104.9">A3</text>
<text x="90.4" y="112.6">DBIN</text>
<text x="90.4" y="110">~{WR}</text>
<text x="126.3" y="112.6">D0</text>
<text x="126.3" y="110">D1</text>
<text x="149.6" y="112.6">A0</text>
<text x="149.6" y="110">A1</text>
</g>
</svg>
